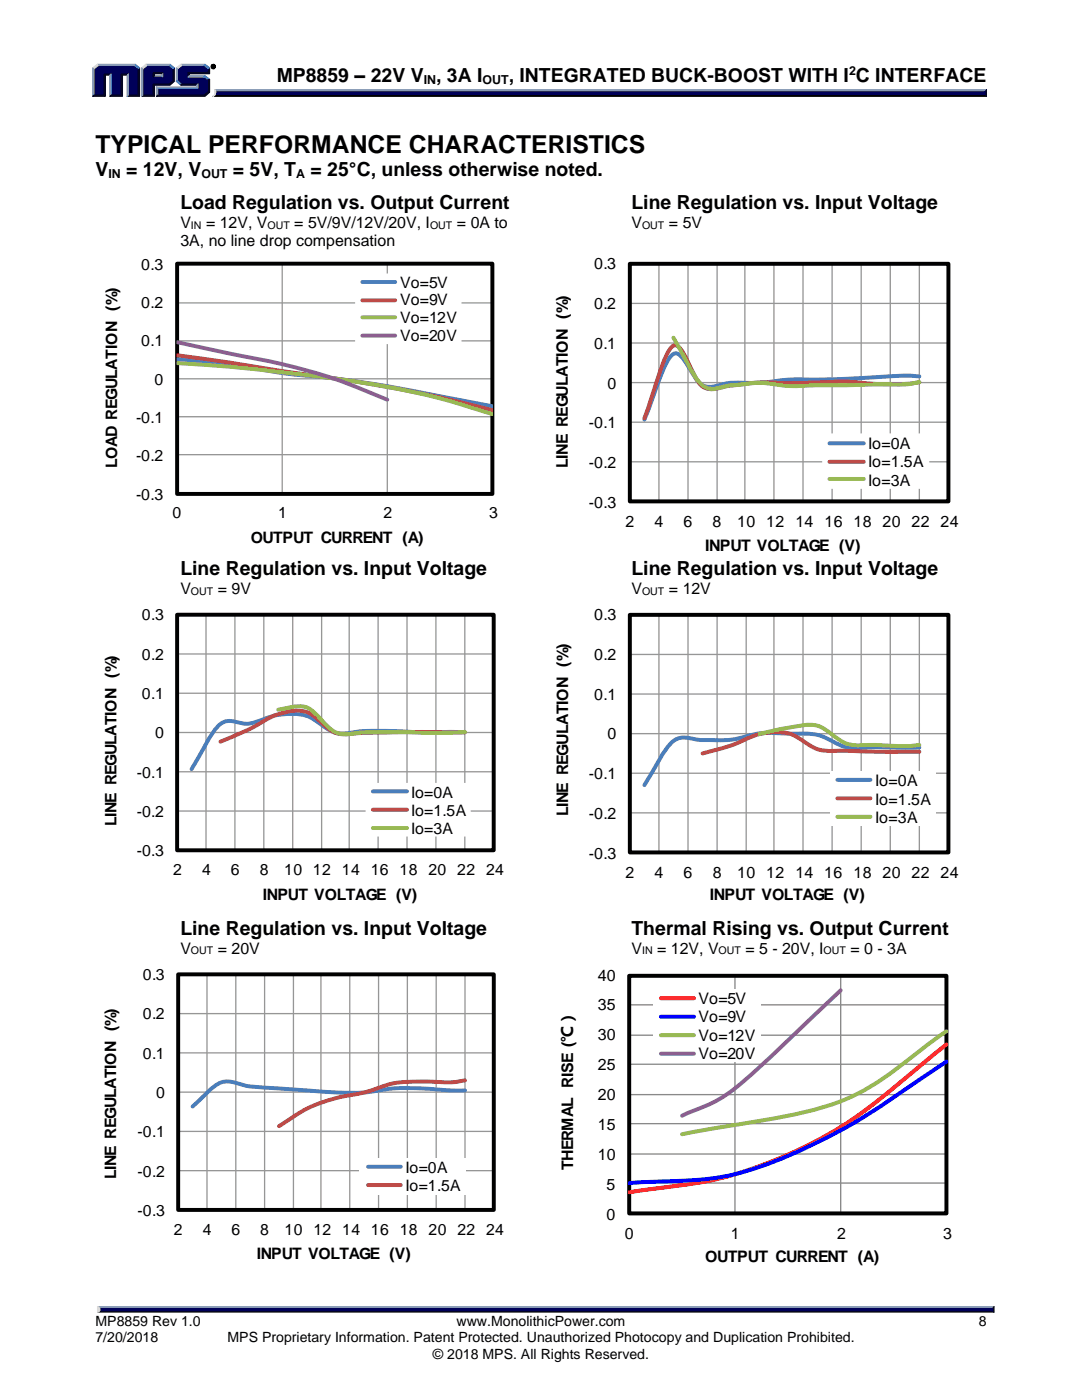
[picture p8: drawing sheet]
<svg xmlns="http://www.w3.org/2000/svg" width="216mm" height="279mm" viewBox="0 0 216 279" stroke-linecap="round" stroke-linejoin="round" font-family="sans-serif">
<g fill="#000" stroke="#000" stroke-width=".2">
<path d="M43 18.6h153.5l.4 .6h-154.4a.55 .55 0 0 0 .5-.6zM19.9 261.3h178.1l.4 .7h-178.9z"/>
<path d="M42.1 13.3a.45 .45 0 0 1 .9 0 .45 .45 0 0 1-.9 0zM42.2 13.2a.36 .36 0 0 0 .7 0 .36 .36 0 0 0-.7 0zM42.4 13.1h.4l-.2 .2 .2 .2-.3-.2-.1 .2zM42.5 13.1l.1 .2v-.1z"/>
</g>
<g fill="#7f99bf" stroke="#7f99bf" stroke-width=".2">
<path d="M19.5 260.7h178.9l-.4 .6h-178.1z"/>
<path d="M42.9 17.9h154l-.4 .7h-153.5z"/>
<path d="M30.8 15.1h1.4l.3 .3h-1.9z"/>
<path d="M36.1 12.8h4.8l-.2 .3h-4.4z"/>
<path d="M35.2 13.5l.2 .3v2.3l-.2 .2z"/>
<path d="M31.2 17.3h8v-.3l.3-.3v.9h-8z"/>
<path d="M31.2 17.3l.3 .3v1.4l-.3 .2z"/>
<path d="M37.8 15.1h3.1l-.2 .3h-3.2z"/>
<path d="M29.1 12.8h4.8l-.2 .3h-4.4z"/>
<path d="M28.2 13.5l.3 .3v5.2l-.3 .2z"/>
<path d="M32.2 14.7l.3-.2v.9l-.3-.3z"/>
<path d="M19.4 12.8h7.6l-.2 .3h-7.2z"/>
<path d="M18.5 13.5l.3 .3v5.2l-.3 .2z"/>
<path d="M22.2 14.7v4.3l-.3 .2v-4.2z"/>
<path d="M25.4 15l.2-.3v4.3l-.2 .2z"/>
</g>
<g fill="#000026" stroke="#000026" stroke-width=".2">
<path d="M198.4 260.7v1.3l-.4-.4v-.5z"/>
<path d="M196.9 17.9v1.3l-.4-.3v-.6z"/>
<path d="M36.3 16.7h3.2l-.3 .3h-3.1z"/>
<path d="M37.5 14.5h4.1v-.7l.2-.3v1.2h-4v.4l-.3 .3z"/>
<path d="M31.2 19.2l.3-.2h9.2l.9-.7v-2.3l.2-.2v2.6l-.9 .8z"/>
<path d="M30.6 16.7h3.1l.8-.6v-2.3l.3-.3v2.8l-.9 .7h-3.1v2.2h-2.6l.3-.2h2.1z"/>
<path d="M30.6 14.5h1.9l-.3 .2h-1.4v.4l-.2 .3z"/>
<path d="M27.6 13.8l.3-.3v5.7h-2.5l.2-.2h2z"/>
<path d="M20.8 14.7h1.4l-.3 .3h-.9v4.2h-2.5l.3-.2h2z"/>
<path d="M24.2 14.7h1.4l-.2 .3h-1v4.2h-2.5l.3-.2h2z"/>
</g>
<g fill="#000059" stroke="#000059" stroke-width=".2">
<path d="M19.9 261.1h178.1v.5h-178.1z"/>
<path d="M43.1 18.3h153.4v.6h-153.5z"/>
<path d="M18.8 13.8l.8-.7h7.2l.8 .7v5.2h-2v-4.3h-1.4v4.3h-2v-4.3h-1.4v4.3h-2z"/>
<path d="M28.5 13.8l.8-.7h2.2v1.4h-.9v.9h1.9v-.9h-1.3v-1.4h2.5l.8 .7v2.3l-.8 .6h-3.1v2.3h-2.1z"/>
<path d="M31.4 17.6h8v-.9h-3.1l-.9-.6v-2.3l.9-.7h4.4l.9 .7v.7h-4.1v.9h3.2l.9 .6v2.3l-.9 .7h-9.3z"/>
</g>
<g fill="#d9d9d9" stroke="#d9d9d9" stroke-width=".2">
<path d="M19.5 260.7l.4 .4v.5l-.4 .4z"/>
<path d="M42.9 17.9a.87 .87 0 0 1-.4 1.3h-.1l.5-.5z"/>
<path d="M35.2 13.5l.9-.7 .2 .3-.9 .7z"/>
<path d="M28.2 13.5l.9-.7 .2 .3-.8 .7z"/>
<path d="M18.5 13.5l.9-.7 .2 .3-.8 .7z"/>
</g>
<g fill="#195999" stroke="#195999" stroke-width=".2">
<path d="M35.2 16.3l.2-.2 .9 .6-.2 .3z"/>
<path d="M40.9 15.1l.9 .7-.2 .2-.9-.6z"/>
<path d="M33.9 12.8l.9 .7-.3 .3-.8-.7z"/>
<path d="M27 12.8l.9 .7-.3 .3-.8-.7z"/>
<path d="M40.9 12.8l.9 .7-.2 .3-.9-.7z"/>
</g>
<path d="M35.3 52.6h63v46M56.3 52.6v46M77.3 52.6v46M35.3 60.5h63M35.3 68h63M35.3 75.6h63M35.3 83.2h63M35.3 90.7h63" fill="none" stroke="#969696" stroke-width=".26"/>
<path d="M35.3 52.6h63v46h-63z" fill="none" stroke="#000" stroke-width=".78" stroke-linecap="butt"/>
<path d="M35.3 52.6v46h63" fill="none" stroke="#000" stroke-width=".26"/>
<path d="M35.3 71.7a114 114 0 0 1 20 2.6l2.1 .3a254.8 254.8 0 0 1 33.5 5.1l7.4 1.4" fill="none" stroke="#4a7ebb" stroke-width=".78"/>
<path d="M35.3 70.9l10.5 1.5 29.4 4.5a237 237 0 0 1 23.1 5" fill="none" stroke="#be4b48" stroke-width=".78"/>
<path d="M35.3 72.5l11.6 .8 15.7 1.7a166.5 166.5 0 0 1 35.7 7.6" fill="none" stroke="#98b954" stroke-width=".78"/>
<path d="M35.3 68.3l9.5 2a149.8 149.8 0 0 1 23 5.7l9.5 3.8" fill="none" stroke="#7d60a0" stroke-width=".78"/>
<path d="M70.9 54.6h21.2v14.1h-21.2z" fill-rule="evenodd" fill="#fff"/>
<path d="M72.3 56.3h6.6" fill="none" stroke="#4a7ebb" stroke-width=".78"/>
<path d="M72.3 59.9h6.6" fill="none" stroke="#be4b48" stroke-width=".78"/>
<path d="M72.3 63.3h6.6" fill="none" stroke="#98b954" stroke-width=".78"/>
<path d="M72.3 67h6.6" fill="none" stroke="#7d60a0" stroke-width=".78"/>
<g fill="none" stroke="#969696" stroke-width=".26">
<path d="M125.7 52.6h63.5v47.5h-63.5M131.5 52.6v47.5M137.3 52.6v47.5M143.1 52.6v47.5M148.6 52.6v47.5M154.4 52.6v47.5M160.2 52.6v47.5M166 52.6v47.5M171.8 52.6v47.5M177.6 52.6v47.5M183.4 52.6v47.5M125.7 60.6h63.5"/>
<path d="M125.7 68.5h63.5M125.7 76.4h63.5M125.7 84.3h63.5M125.7 92.2h63.5"/>
</g>
<path d="M125.7 52.6h63.5v47.5h-63.5z" fill="none" stroke="#000" stroke-width=".79" stroke-linecap="butt"/>
<path d="M125.7 52.6v47.5h63.5" fill="none" stroke="#000" stroke-width=".26"/>
<path d="M183.4 75.1a81.5 81.5 0 0 0-12.2 .4l-7.2 .2a58.2 58.2 0 0 0-12.3 .7h-1.5a20.7 20.7 0 0 0-7.9 .8 3.1 3.1 0 0 1-3.3-1.5l-1.2-1.8a11.5 11.5 0 0 0-2.3-3.1l-.6-.3a2.86 2.86 0 0 0-2 2.1l-1 2.1-3.3 9" fill="none" stroke="#4a7ebb" stroke-width=".79"/>
<path d="M183.4 76.3a59 59 0 0 1-14.4-.2l-3.6 .1a125 125 0 0 1-13.7 .1l-6.5 .7-1.5 .4a3.6 3.6 0 0 1-4.6-1.6l-1.6-3.1a12.2 12.2 0 0 0-2.1-3.5l-.5-.3a2.43 2.43 0 0 0-1.9 1.9l-1.3 3.4-3.1 9.3" fill="none" stroke="#be4b48" stroke-width=".79"/>
<path d="M134.4 67.4l1 1.9a42 42 0 0 0 4.2 7.1 3.5 3.5 0 0 0 4.2 .9 30.4 30.4 0 0 1 12.9-.3l21.2-.3a17.1 17.1 0 0 0 5.5-.4" fill="none" stroke="#98b954" stroke-width=".79"/>
<path d="M164.1 86.5h21.3v11.1h-21.3z" fill-rule="evenodd" fill="#fff"/>
<path d="M165.5 88.5h6.9" fill="none" stroke="#4a7ebb" stroke-width=".79"/>
<path d="M165.5 92.2h6.9" fill="none" stroke="#be4b48" stroke-width=".79"/>
<path d="M165.5 95.6h6.9" fill="none" stroke="#98b954" stroke-width=".79"/>
<g fill="none" stroke="#969696" stroke-width=".26">
<path d="M35.3 122.7h63.2v47h-63.2M35.3 130.5h63.2M35.3 138.4h63.2M41.1 122.7v47M46.9 122.7v47M52.6 122.7v47M58.4 122.7v47M64.2 122.7v47M69.7 122.7v47M75.4 122.7v47M81.2 122.7v47M87 122.7v47"/>
<path d="M92.7 122.7v47M35.3 146.2h63.2M35.3 154h63.2M35.3 161.9h63.2"/>
</g>
<path d="M35.3 122.7h63.2v47h-63.2z" fill="none" stroke="#000" stroke-width=".78" stroke-linecap="butt"/>
<path d="M35.3 122.7v47h63.2" fill="none" stroke="#000" stroke-width=".26"/>
<path d="M92.7 146.1h-2.2a150 150 0 0 1-14.3-.2h-.7a35.1 35.1 0 0 0-7.1 .5 6.4 6.4 0 0 1-4.3-1.8 9.7 9.7 0 0 0-8.7-1.9l-.7 .1a27.2 27.2 0 0 1-5.7 1.6l-1.4-.2a3.7 3.7 0 0 0-4.8 1.5l-1.1 1.8-3.5 6" fill="none" stroke="#4a7ebb" stroke-width=".78"/>
<path d="M92.7 146.2l-9.3-.1-10.7 .2a15.7 15.7 0 0 1-5.8 0l-1.2-.8-2-1.6a6.3 6.3 0 0 0-6.8-1.8 18.8 18.8 0 0 0-6.5 3.1l-6.4 2.8" fill="none" stroke="#be4b48" stroke-width=".78"/>
<path d="M55.5 141.6l2.5-.5a4.8 4.8 0 0 1 5.2 1.5l1.2 1.4a5.6 5.6 0 0 0 4.7 2.5 105.1 105.1 0 0 1 16.6-.2l7-.2" fill="none" stroke="#98b954" stroke-width=".78"/>
<path d="M73 156.2h20.9v10.8h-20.9z" fill-rule="evenodd" fill="#fff"/>
<path d="M74.4 157.9h6.8" fill="none" stroke="#4a7ebb" stroke-width=".78"/>
<path d="M74.4 161.6h6.8" fill="none" stroke="#be4b48" stroke-width=".78"/>
<path d="M74.4 165.3h6.8" fill="none" stroke="#98b954" stroke-width=".78"/>
<g fill="none" stroke="#969696" stroke-width=".26">
<path d="M125.7 122.7h63.5v47.4h-63.5M125.7 130.6h63.5M125.7 138.5h63.5M131.5 122.7v47.4M137.3 122.7v47.4M143.1 122.7v47.4M148.9 122.7v47.4M154.4 122.7v47.4M160.2 122.7v47.4M166 122.7v47.4M171.8 122.7v47.4M177.6 122.7v47.4"/>
<path d="M183.4 122.7v47.4M125.7 146.4h63.5M125.7 154.3h63.5M125.7 162.2h63.5"/>
</g>
<path d="M125.7 122.7h63.5v47.4h-63.5z" fill="none" stroke="#000" stroke-width=".79" stroke-linecap="butt"/>
<path d="M125.7 122.7v47.4h63.5" fill="none" stroke="#000" stroke-width=".26"/>
<path d="M183.4 149.2h-1.7a106 106 0 0 0-11.3 .1 9.5 9.5 0 0 1-5-1.7 12.8 12.8 0 0 0-7.2-1.2h-1.5a20.6 20.6 0 0 0-9.4 1 33.9 33.9 0 0 1-10.8-.2 4.6 4.6 0 0 0-3.9 2.7l-4 6.8" fill="none" stroke="#4a7ebb" stroke-width=".79"/>
<path d="M183.4 150h-8.6l-5.8-.2a22.6 22.6 0 0 1-5.7-.2l-2.2-1.2a8.9 8.9 0 0 0-6.5-2.3 15.4 15.4 0 0 0-7.2 2.1l-2.2 .8-5 1.4" fill="none" stroke="#be4b48" stroke-width=".79"/>
<path d="M151.5 146.5l5.1-1.1a25.3 25.3 0 0 1 5.8-.7 8.2 8.2 0 0 1 4 2.1 7.2 7.2 0 0 0 6.2 1.9h2.1l5.8 .2 2.9-.2" fill="none" stroke="#98b954" stroke-width=".79"/>
<path d="M165.6 153.9h21.1v10.8h-21.1z" fill-rule="evenodd" fill="#fff"/>
<path d="M167.1 155.6h6.6" fill="none" stroke="#4a7ebb" stroke-width=".79"/>
<path d="M167.1 159.3h6.6" fill="none" stroke="#be4b48" stroke-width=".79"/>
<path d="M167.1 163h6.6" fill="none" stroke="#98b954" stroke-width=".79"/>
<g fill="none" stroke="#969696" stroke-width=".26">
<path d="M35.6 194.5h62.9v47h-62.9M41.3 194.5v47M47.1 194.5v47M52.8 194.5v47M58.6 194.5v47M64 194.5v47M69.8 194.5v47M75.5 194.5v47M81.3 194.5v47M87 194.5v47M92.8 194.5v47M35.6 202.3h62.9"/>
<path d="M35.6 210.1h62.9M35.6 218h62.9M35.6 225.8h62.9M35.6 233.6h62.9"/>
</g>
<path d="M35.6 194.5h62.9v47h-62.9z" fill="none" stroke="#000" stroke-width=".78" stroke-linecap="butt"/>
<path d="M35.6 194.5v47h62.9" fill="none" stroke="#000" stroke-width=".26"/>
<path d="M92.8 217.6h-2.2a75.7 75.7 0 0 0-13.6-.2 49.1 49.1 0 0 1-15 .3l-5-.4a45.3 45.3 0 0 1-11.4-1.5 5.3 5.3 0 0 0-4 2l-3.2 3" fill="none" stroke="#4a7ebb" stroke-width=".78"/>
<path d="M92.8 215.6l-.5 .1a25.6 25.6 0 0 1-7.3 .1 23.3 23.3 0 0 0-11.5 2l-1.4 .4a32.5 32.5 0 0 0-16.4 6.6" fill="none" stroke="#be4b48" stroke-width=".78"/>
<path d="M71.7 231.2h21.2v7.3h-21.2z" fill-rule="evenodd" fill="#fff"/>
<path d="M73.4 232.8h6.6" fill="none" stroke="#4a7ebb" stroke-width=".78"/>
<path d="M73.4 236.5h6.6" fill="none" stroke="#be4b48" stroke-width=".78"/>
<path d="M125.5 194.7h63.4v47.5M146.7 194.7v47.5M167.8 194.7v47.5M125.5 218.5h63.4M125.5 212.4h63.4M125.5 206.6h63.4M125.5 200.5h63.4M125.5 236.1h63.4M125.5 230.3h63.4M125.5 224.3h63.4" fill="none" stroke="#868686" stroke-width=".26"/>
<path d="M125.5 194.7h63.4v47.5h-63.4z" fill="none" stroke="#000" stroke-width=".79" stroke-linecap="butt"/>
<path d="M125.5 194.7v47.5h63.4" fill="none" stroke="#000" stroke-width=".26"/>
<path d="M188.9 208.4l-8 6.5a91.2 91.2 0 0 1-20.2 13.9 77.5 77.5 0 0 1-29.1 8.3l-6.1 .9" fill="none" stroke="#f00" stroke-width=".79"/>
<path d="M188.9 211.9l-2.7 1.7a178.7 178.7 0 0 1-21.3 13.5 79.4 79.4 0 0 1-21.3 7.9 150 150 0 0 1-16.5 1l-1.6 .1" fill="none" stroke="#00f" stroke-width=".79"/>
<path d="M188.9 205.8l-5.1 3.7a70.9 70.9 0 0 1-14.4 9.6 86.2 86.2 0 0 1-20.5 5l-12.8 2.3" fill="none" stroke="#98b954" stroke-width=".79"/>
<path d="M167.8 197.6l-1.3 1.2a440.7 440.7 0 0 1-19.8 18.4 33.1 33.1 0 0 1-9.8 5.1l-.8 .4" fill="none" stroke="#7d60a0" stroke-width=".79"/>
<path d="M130.4 197.5h21.4v14.5h-21.4z" fill-rule="evenodd" fill="#fff"/>
<path d="M131.9 199.2h6.6" fill="none" stroke="#f00" stroke-width=".79"/>
<path d="M131.9 202.9h6.6" fill="none" stroke="#00f" stroke-width=".79"/>
<path d="M131.9 206.6h6.6" fill="none" stroke="#98b954" stroke-width=".79"/>
<path d="M131.9 210.3h6.6" fill="none" stroke="#7d60a0" stroke-width=".79"/>
<text font-size="4.9" x="19" y="30.5">TYPICAL PERFORMANCE CHARACTERISTICS</text>
<g font-size="3.9">
<text x="55.2" y="16.3">MP8859 – 22V V , 3A I</text>
<text x="101.5" y="16.3">, INTEGRATED BUCK-BOOST WITH I C INTERFACE</text>
<text x="19" y="35.2">V</text>
<text x="25.2" y="35.2">= 12V, V</text>
<text x="46.5" y="35.2">= 5V, T</text>
<text x="62" y="35.2">= 25°C, unless otherwise noted.</text>
<text x="36" y="41.8">Load Regulation vs. Output Current</text>
<text x="126" y="41.8">Line Regulation vs. Input Voltage</text>
<text x="36" y="114.8">Line Regulation vs. Input Voltage</text>
<text x="126" y="114.8">Line Regulation vs. Input Voltage</text>
<text x="36" y="186.5">Line Regulation vs. Input Voltage</text>
<text x="126" y="186.5">Thermal Rising vs. Output Current</text>
</g>
<g font-size="3.2">
<text x="36" y="45.5">V</text>
<text x="41.1" y="45.5">= 12V, V</text>
<text x="58.7" y="45.5">= 5V/9V/12V/20V, I</text>
<text x="91.2" y="45.5">= 0A to</text>
<text x="126" y="45.5">V</text>
<text x="133.5" y="45.5">= 5V</text>
<text x="28.2" y="53.8">0.3</text>
<text x="36" y="49.2">3A, no line drop compensation</text>
<text x="118.5" y="53.7">0.3</text>
<text x="28.2" y="61.4">0.2</text>
<text x="79.9" y="60.9">Vo=9V</text>
<text x="79.9" y="64.5">Vo=12V</text>
<text x="118.5" y="61.6">0.2</text>
<text x="28.2" y="69.1">0.1</text>
<text x="118.5" y="69.6">0.1</text>
<text x="30.8" y="76.7">0</text>
<text x="121.2" y="77.5">0</text>
<text x="27.1" y="84.4">-0.1</text>
<text x="117.5" y="85.5">-0.1</text>
<text x="173.2" y="89.7">Io=0A</text>
<text x="23.4" y="93.4" transform="rotate(-90 23.4 93.4)">LOAD REGULATION (%)</text>
<text x="27.1" y="92">-0.2</text>
<text x="113.3" y="93.5" transform="rotate(-90 113.3 93.5)">LINE REGULATION (%)</text>
<text x="117.5" y="93.5">-0.2</text>
<text x="173.2" y="93.3">Io=1.5A</text>
<text x="27.1" y="99.7">-0.3</text>
<text x="117.5" y="101.4">-0.3</text>
<text x="173.2" y="96.9">Io=3A</text>
<text x="124.8" y="105.2">2</text>
<text x="130.6" y="105.2">4</text>
<text x="136.4" y="105.2">6</text>
<text x="142.2" y="105.2">8</text>
<text x="147.1" y="105.2">10</text>
<text x="152.9" y="105.2">12</text>
<text x="158.7" y="105.2">14</text>
<text x="164.5" y="105.2">16</text>
<text x="170.3" y="105.2">18</text>
<text x="176.1" y="105.2">20</text>
<text x="181.9" y="105.2">22</text>
<text x="187.7" y="105.2">24</text>
<text x="50" y="108.5">OUTPUT CURRENT (A)</text>
<text x="140.7" y="110">INPUT VOLTAGE (V)</text>
<text x="36" y="118.5">V</text>
<text x="43.5" y="118.5">= 9V</text>
<text x="126" y="118.5">V</text>
<text x="133.5" y="118.5">= 12V</text>
<text x="118.6" y="123.8">0.3</text>
<text x="28.3" y="131.7">0.2</text>
<text x="118.6" y="131.7">0.2</text>
<text x="118.6" y="139.6">0.1</text>
<text x="31" y="147.3">0</text>
<text x="121.2" y="147.6">0</text>
<text x="117.5" y="155.5">-0.1</text>
<text x="174.7" y="156.9">Io=0A</text>
<text x="174.7" y="160.6">Io=1.5A</text>
<text x="23.3" y="164.9" transform="rotate(-90 23.3 164.9)">LINE REGULATION (%)</text>
<text x="27.3" y="163">-0.2</text>
<text x="113.4" y="162.9" transform="rotate(-90 113.4 162.9)">LINE REGULATION (%)</text>
<text x="117.5" y="163.4">-0.2</text>
<text x="174.7" y="164.2">Io=3A</text>
<text x="117.5" y="171.4">-0.3</text>
<text x="124.8" y="175.1">2</text>
<text x="130.6" y="175.1">4</text>
<text x="136.4" y="175.1">6</text>
<text x="141.7" y="179.5">INPUT VOLTAGE (V)</text>
<text x="142.2" y="175.1">8</text>
<text x="147.1" y="175.1">10</text>
<text x="152.9" y="175.1">12</text>
<text x="158.7" y="175.1">14</text>
<text x="164.5" y="175.1">16</text>
<text x="170.3" y="175.1">18</text>
<text x="176.1" y="175.1">20</text>
<text x="181.9" y="175.1">22</text>
<text x="187.7" y="175.1">24</text>
<text x="36" y="190.3">V</text>
<text x="43.5" y="190.3">= 20V</text>
<text x="126" y="190.3">V</text>
<text x="131.1" y="190.3">= 12V, V</text>
<text x="148.7" y="190.3">= 5 - 20V, I</text>
<text x="169.7" y="190.3">= 0 - 3A</text>
<text x="28.5" y="195.5">0.3</text>
<text x="119.3" y="195.7">40</text>
<text x="28.5" y="203.4">0.2</text>
<text x="119.3" y="201.6">35</text>
<text x="139.4" y="200.4">Vo=5V</text>
<text x="119.3" y="207.6">30</text>
<text x="139.4" y="204.1">Vo=9V</text>
<text x="139.4" y="207.7">Vo=12V</text>
<text x="119.3" y="213.6">25</text>
<text x="139.4" y="211.3">Vo=20V</text>
<text x="31.1" y="219.1">0</text>
<text x="119.3" y="219.5">20</text>
<text x="119.3" y="225.5">15</text>
<text x="114.4" y="233.6" transform="rotate(-90 114.4 233.6)">THERMAL RISE (℃）</text>
<text x="119.3" y="231.5">10</text>
<text x="27.5" y="234.8">-0.2</text>
<text x="121" y="237.4">5</text>
<text x="27.5" y="242.7">-0.3</text>
<text x="121" y="243.4">0</text>
<text x="51.2" y="251.3">INPUT VOLTAGE (V)</text>
<text x="124.7" y="247.2">0</text>
<text x="140.7" y="251.8">OUTPUT CURRENT (A)</text>
<text x="145.8" y="247.2">1</text>
<text x="167" y="247.2">2</text>
<text x="188.2" y="247.2">3</text>
</g>
<g font-size="3.1">
<text x="79.9" y="57.4">Vo=5V</text>
<text x="79.9" y="68">Vo=20V</text>
<text x="34.4" y="103.4">0</text>
<text x="55.5" y="103.4">1</text>
<text x="76.6" y="103.4">2</text>
<text x="97.6" y="103.4">3</text>
<text x="28.3" y="123.8">0.3</text>
<text x="28.3" y="139.5">0.1</text>
<text x="27.3" y="155.2">-0.1</text>
<text x="82" y="159.2">Io=0A</text>
<text x="82" y="162.8">Io=1.5A</text>
<text x="82" y="166.5">Io=3A</text>
<text x="27.3" y="170.9">-0.3</text>
<text x="34.6" y="174.6">2</text>
<text x="40.3" y="174.6">4</text>
<text x="46.1" y="174.6">6</text>
<text x="51.8" y="174.6">8</text>
<text x="52.4" y="179.6">INPUT VOLTAGE (V)</text>
<text x="56.7" y="174.6">10</text>
<text x="62.5" y="174.6">12</text>
<text x="68.2" y="174.6">14</text>
<text x="74" y="174.6">16</text>
<text x="79.7" y="174.6">18</text>
<text x="85.5" y="174.6">20</text>
<text x="91.2" y="174.6">22</text>
<text x="97" y="174.6">24</text>
<text x="28.5" y="211.3">0.1</text>
<text x="27.5" y="227">-0.1</text>
<text x="23.2" y="235.4" transform="rotate(-90 23.2 235.4)">LINE REGULATION (%)</text>
<text x="80.9" y="234.2">Io=0A</text>
<text x="80.9" y="237.8">Io=1.5A</text>
<text x="34.7" y="246.4">2</text>
<text x="40.4" y="246.4">4</text>
<text x="46.2" y="246.4">6</text>
<text x="51.9" y="246.4">8</text>
<text x="56.8" y="246.4">10</text>
<text x="62.5" y="246.4">12</text>
<text x="68.3" y="246.4">14</text>
<text x="74" y="246.4">16</text>
<text x="79.8" y="246.4">18</text>
<text x="85.5" y="246.4">20</text>
<text x="91.3" y="246.4">22</text>
<text x="97" y="246.4">24</text>
</g>
<g font-size="2.8">
<text x="19" y="264.7">MP8859 Rev 1.0</text>
<text x="19" y="267.9">7/20/2018</text>
<text x="45.4" y="267.9">MPS Proprietary Information. Patent Protected. Unauthorized Photocopy and Duplication Prohibited.</text>
<text x="91.1" y="264.7">www.MonolithicPower.com</text>
<text x="195.3" y="264.7">8</text>
<text x="86.4" y="271.2">© 2018 MPS. All Rights Reserved.</text>
</g>
<g font-size="2.5">
<text x="84.5" y="16.7">IN</text>
<text x="96.3" y="16.7">OUT</text>
<text x="169.4" y="14.9">2</text>
<text x="21.6" y="35.5">IN</text>
<text x="40.2" y="35.5">OUT</text>
<text x="59.1" y="35.5">A</text>
</g>
<g font-size="2.1">
<text x="38.1" y="45.7">IN</text>
<text x="53.4" y="45.7">OUT</text>
<text x="85.8" y="45.7">OUT</text>
<text x="128.1" y="45.7">OUT</text>
<text x="38.1" y="118.7">OUT</text>
<text x="128.1" y="118.7">OUT</text>
<text x="38.1" y="190.5">OUT</text>
<text x="128.1" y="190.5">IN</text>
<text x="143.4" y="190.5">OUT</text>
<text x="164.4" y="190.5">OUT</text>
</g>
</svg>
